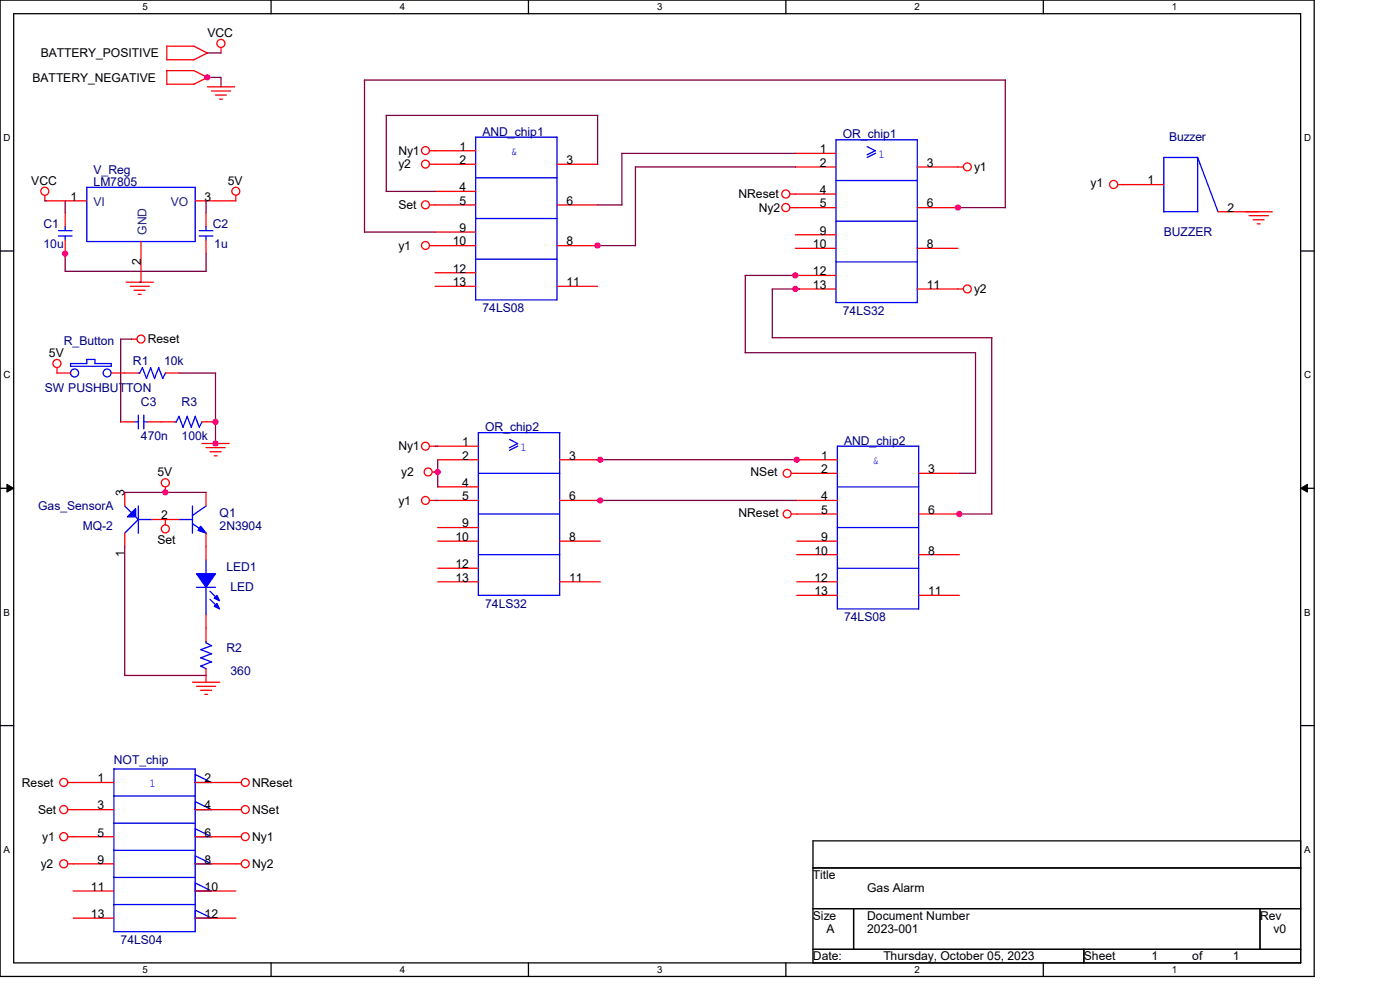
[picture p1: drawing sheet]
<svg xmlns="http://www.w3.org/2000/svg" width="420mm" height="297mm" viewBox="0 0 420 297" stroke-linecap="round" stroke-linejoin="round" font-family="sans-serif">
<path d="M0 0h394.3v292.7h-394.3zM4.1 4.1h386.1v284.5h-386.1z" fill="none" stroke="#000" stroke-width=".38"/>
<g fill="#fff">
<path d="M42.7 .5h1.6v3.2h-1.6z"/>
<path d="M42.7 289h1.6v3.3h-1.6z"/>
</g>
<path d="M81.3 0v4.1M81.3 288.6v4.1" fill="none" stroke="#000" stroke-width=".38"/>
<g fill="#fff">
<path d="M119.9 .5h1.6v3.2h-1.6z"/>
<path d="M119.9 289h1.6v3.3h-1.6z"/>
</g>
<path d="M158.5 0v4.1M158.5 288.6v4.1" fill="none" stroke="#000" stroke-width=".38"/>
<g fill="#fff">
<path d="M197.1 .5h1.7v3.2h-1.7z"/>
<path d="M197.1 289h1.7v3.3h-1.7z"/>
</g>
<path d="M235.8 0v4.1M235.8 288.6v4.1" fill="none" stroke="#000" stroke-width=".38"/>
<g fill="#fff">
<path d="M274.4 .5h1.6v3.2h-1.6z"/>
<path d="M274.4 289h1.6v3.3h-1.6z"/>
</g>
<path d="M313 0v4.1M313 288.6v4.1" fill="none" stroke="#000" stroke-width=".38"/>
<g fill="#fff">
<path d="M351.6 .5h1.6v3.2h-1.6z"/>
<path d="M351.6 289h1.6v3.3h-1.6z"/>
<path d="M1.1 39.7h2.1v3.2h-2.1z"/>
<path d="M391.2 39.7h2.1v3.2h-2.1z"/>
<path d="M1.1 110.8h2.1v3.2h-2.1z"/>
<path d="M391.2 110.8h2.1v3.2h-2.1z"/>
</g>
<path d="M0 75.2h4.1M390.2 75.2h4.1" fill="none" stroke="#000" stroke-width=".38"/>
<g fill="#fff">
<path d="M1.1 181.9h1.9v3.3h-1.9z"/>
<path d="M391.2 181.9h1.9v3.3h-1.9z"/>
</g>
<path d="M0 146.3h4.1M390.2 146.3h4.1" fill="none" stroke="#000" stroke-width=".38"/>
<path d="M2.1 145.2l2 1.1-2 1.2zM390.2 146.3l2-1.1v2.3z" fill="#000" stroke="#000" stroke-width=".3"/>
<g fill="#fff">
<path d="M1 253h2v3.3h-2z"/>
<path d="M391.2 253h1.9v3.3h-1.9z"/>
</g>
<path d="M0 217.5h4.1M390.2 217.5h4.1M243.9 252h146.3v36.6h-146.3zM243.9 260.1h146.3M243.9 272.3h146.3M256.1 272.3v12.2M378 272.3v12.2M243.9 284.5h146.3M325.2 284.5v4.1" fill="none" stroke="#000" stroke-width=".38"/>
<g fill="none" stroke="#f00" stroke-width=".38">
<path d="M50 13.8h8.2l4.1 2.1-4.2 2M50 13.8v4.1h8.2M66.3 14.3v1.6M62.2 26h8.2M62.2 23.2l-4.1 2.1M62.3 23.2l-4.1-2-8.2-.1v4.1h8.2M63.5 27.3h5.7M64.6 28.5h3.3M65.9 29.7h.8M13.5 58.5v1.7M70.7 58.5v1.7h-12.2M128.9 45.2h13.8"/>
<path d="M128.9 49.2h13.8M130.5 57.4h12.2M167.1 49.2h12.2M237 58.2h13.8M238.6 50h12.2M238.6 46h12.2M275.2 50h13.8M335.3 55.3h13.8M13.8 60.2h12.2M19.6 63.8v4.1M19.6 72v4M42.3 72.4v12.2"/>
<path d="M61.8 63.8v4.1M61.8 72v4M128.9 61.4h13.8M128.9 73.6h13.8M130.5 69.6h12.2M167.1 61.4h12.2M167.1 73.6h12.2M237 62.2h13.8M238.6 70.4h12.2M238.6 74.4h12.2M275.2 62.2h12.2M275.2 74.4h12.2"/>
<path d="M365.4 63.5h16.3M374.7 64.6h5.8M375.9 65.9h3.3M377.2 67.1h.8M37.8 84.6h8.2M39.1 85.8h5.7M40.2 87h3.3M41.5 88.2h.8M130.5 85.8h12.2M130.5 81.7h12.2M167.1 85.8h12.2M238.6 86.6h12.2"/>
<path d="M238.6 82.5h12.2M275.2 86.6h13.8M17.1 110.2v1.6h4.1M33.4 111.8h8.1M39.4 101.6h1.7M49.6 111.8h4.1M36.2 126.4h4.1M44.3 126.4h8.2M60.6 132.9h8.1M60.6 126.4h4M61.8 134.2h5.8M63 135.4h3.3"/>
<path d="M64.3 136.6h.8M128.9 133.7h1.7M131.3 133.7h12.2M131.3 137.8h12.2M167.9 137.8h12.2M239 137.8h12.2M37.4 147.6v4M37.4 159.8v4M45.6 155.7h8.1M49.6 145.9v1.7M49.6 155.7v1.6M61.8 147.6v4"/>
<path d="M61.8 159.8v8.1M128.9 150h1.7M129.7 141.5h1.7M131.3 150h12.2M131.3 145.9h12.2M131.3 158.1h12.2M167.9 150h12.2M237.4 141.9h13.8M237.4 154.1h13.8M239 150h12.2M275.6 141.9h12.2M275.6 154.1h12.2"/>
<path d="M131.3 162.2h12.2M131.3 174.4h12.2M131.3 170.3h12.2M167.9 162.2h12.2M167.9 174.4h12.2M239 162.2h12.2M239 166.2h12.2M239 174.4h12.2M239 178.4h12.2M275.6 166.2h12.2M275.6 178.4h12.2M61.8 184.1v8.2"/>
<path d="M57.7 204.5h8.2M59 205.7h5.7M60.2 206.9h3.3M61.4 208.1h.9M61.8 200.4v4.1M20.4 234.5h13.8M58.5 234.5h13.9M20.4 258.9h13.8M20.4 250.8h13.8M20.4 242.7h13.8M58.5 258.9h13.9M58.5 250.8h13.9"/>
<path d="M58.5 242.7h13.9M22 267h12.2M22 275.2h12.2M58.5 267h12.2M58.5 275.2h12.2"/>
<circle cx="66.3" cy="13" r="1.21"/>
<circle cx="13.4" cy="57.3" r="1.21"/>
<circle cx="70.7" cy="57.3" r="1.19"/>
<circle cx="127.6" cy="49.2" r="1.19"/>
<circle cx="127.6" cy="45.1" r="1.19"/>
<circle cx="235.7" cy="58.1" r="1.21"/>
<circle cx="290.2" cy="50" r="1.19"/>
<circle cx="334.1" cy="55.3" r="1.21"/>
<circle cx="127.6" cy="73.6" r="1.19"/>
<circle cx="127.6" cy="61.4" r="1.19"/>
<circle cx="235.7" cy="62.2" r="1.21"/>
<circle cx="290.2" cy="86.6" r="1.19"/>
<circle cx="17.1" cy="108.9" r="1.21"/>
<circle cx="42.3" cy="101.6" r="1.19"/>
<circle cx="127.6" cy="133.7" r="1.19"/>
<circle cx="49.6" cy="144.7" r="1.21"/>
<circle cx="49.6" cy="158.5" r="1.21"/>
<circle cx="127.6" cy="150" r="1.19"/>
<circle cx="128.4" cy="141.5" r="1.19"/>
<circle cx="236.1" cy="154.1" r="1.19"/>
<circle cx="236.1" cy="141.9" r="1.19"/>
<circle cx="19.1" cy="234.5" r="1.21"/>
<circle cx="73.6" cy="234.5" r="1.19"/>
<circle cx="19.1" cy="258.9" r="1.21"/>
<circle cx="19.1" cy="242.6" r="1.21"/>
<circle cx="19.1" cy="250.8" r="1.21"/>
<circle cx="73.6" cy="242.6" r="1.19"/>
<circle cx="73.6" cy="258.9" r="1.19"/>
<circle cx="73.6" cy="250.8" r="1.19"/>
</g>
<g fill="none" stroke="#00f" stroke-width=".38">
<path d="M26 56.1h32.5v16.3h-32.5zM142.7 53.3h24.4M250.8 41.9h24.4M250.8 41.9v48.8M250.8 54.1h24.4M260.1 43.9l2.5 1.3M262.6 45.2l-2.5 1.2M262.6 45.9l-2.5 1.3M275.2 41.9v48.8M359.3 47.2h-10.2v16.3M359.3 47.2v16.3h-10.2M359.3 47.2l6.1 16.3"/>
<path d="M17.5 70.7h4.1M17.5 69.1h4.1M19.6 67.9v1.2M19.6 70.7v1.3M59.8 70.7h4.1M59.8 69.1h4.1M61.8 67.9v1.2M61.8 70.7v1.3M142.7 65.5h24.4M142.7 77.7h24.4M250.7 66.3h24.5M250.8 78.5h24.4"/>
<path d="M142.7 89.9h24.4M142.7 89.9v-48.8h24.4v48.8M250.7 90.7h24.5M21.2 108.9v.9h12.2v-.9M28.4 109h5M28.5 107.7h-2.5v1.3h-4.9M28.5 107.7v1.3M41.5 111.8h.4l.9-1.6 1.2 3.3M45.2 110.2l1.2 3.3M45.2 110.2l-1.3 3.2M47.6 110.2l1.3 3.3M47.6 110.2l-1.2 3.2"/>
<path d="M49.7 111.8l-.9 1.6M40.3 126.4h1.2M41.5 124.4v4.1M43.1 124.4v4.1M43.1 126.4h1.3M52.5 126.4h.4M53.7 124.8l1.2 3.3M53.7 124.8l-.8 1.6M56.1 124.8l1.3 3.3M56.2 124.8l-1.3 3.3M58.5 124.8l1.3 3.3M58.6 124.8l-1.2 3.3"/>
<path d="M60.6 126.4l-.8 1.7M143.5 129.7h24.4v48.8M143.5 129.6v48.8M152.9 131.7l2.4 1.3M155.3 132.9l-2.5 1.3M155.3 133.7l-2.4 1.3M37.4 151.6l2.1 2.1M40.7 154.9l.8 .8M41.4 155.7h4.2M41.5 151.6v8.2M41.5 155.7l-4.1 4.1M53.6 155.7h4.1"/>
<path d="M57.7 156.9l4.1 2.9M57.7 151.6v8.2M61.8 151.6l-4.1 2.9M143.5 154.1h24.4M143.5 141.9h24.4M251.2 158.1h24.4M251.2 145.9h24.4M58.9 176h5.7M61.8 167.9v4.1M61.8 176v8.2M63 177.2l2.5 2.5M63 179.6l2.5 2.5"/>
<path d="M143.5 178.4h24.4M143.5 166.2h24.4M251.2 170.3h24.4M60.2 194.7l3.3 1.3M60.2 197.1l3.3 1.3M60.2 199.6l1.6 .8M61.8 192.3v.4l1.7 .8M63.5 193.5l-3.3 1.2M63.5 195.9l-3.3 1.3M63.5 198.4l-3.3 1.2M251.2 182.5h24.4M251.2 182.5v-48.8h24.4v48.8"/>
<path d="M34.2 230.5h24.4l-.1 48.8M34.2 230.4v48.8M34.2 238.6h24.4M58.5 232.1l5 2.4h-5zM34.1 246.7h24.4M34.2 254.8h24.4M58.5 240.2l5 2.5h-5zM58.5 248.4l5 2.4h-5zM58.5 256.5l5 2.4h-5zM34.1 279.2h24.4M34.1 263h24.4M34.2 271.1h24.4"/>
<path d="M58.5 264.6l5 2.4h-5zM58.5 272.8l5 2.4h-5z"/>
<circle cx="22.4" cy="111.8" r="1.21"/>
<circle cx="32.1" cy="111.8" r="1.19"/>
</g>
<g fill="#00f" stroke="#00f" stroke-width=".38">
<path d="M40.7 152.4v2.5h-2.5z"/>
<path d="M60.2 157.7l1.6 2.1-2.4-.8z"/>
<path d="M59 172h5.6l-2.8 4z" fill-rule="evenodd"/>
<path d="M64.3 181.7l.8-.8 .8 1.6z" fill-rule="evenodd"/>
<path d="M65.1 178.4l.8 1.7-1.6-.8z" fill-rule="evenodd"/>
</g>
<g fill="none" stroke="#800040" stroke-width=".38">
<path d="M62.2 15.9h4.1M61.4 23.2h4.9v2.8M109.3 24h192.3M109.3 24v45.6M179.3 34.6v14.7M179.3 34.6h-63.4v22.8h14.7M301.6 24v38.2M186.6 45.9v15.5h-7.3M186.6 46h52M238.6 50h-48l.1 23.6h-11.8M13.5 60.2h.4M19.6 60.2v3.7"/>
<path d="M19.6 75.6v5.8M61.8 60.2v3.7M61.8 76v5.4M109.3 69.6h21.3M287 62.2h14.6M19.6 81.3h42.2M41.9 84.6h.4M223.5 82.5h15.5M223.6 82.5v23.2M239.8 86.6h-8.2l.1 14.7 65.8-.1M39.5 101.6h-3.3v24.9M53.7 111.8h10.9v21.6"/>
<path d="M223.5 105.7h69.2v36.2M297.5 101.2v52.9M130.5 133.7h.8M131.3 137.8v8.2M178.9 137.8h61M37.4 147.6h24.4M130.5 150h.8M178.9 150h60.2M287.4 154.1h10.2M287.8 141.9h4.9M37.4 163.8v38.7M37.4 202.4h24.4"/>
</g>
<g fill="#f0f" stroke="#f0f" stroke-width=".38">
<circle cx="62.2" cy="23.2" r=".78"/>
<circle cx="19.5" cy="76" r=".78"/>
<circle cx="49.6" cy="147.6" r=".78"/>
<circle cx="64.7" cy="132.9" r=".8"/>
<circle cx="179.2" cy="73.6" r=".8"/>
<circle cx="287.3" cy="62.2" r=".78"/>
<circle cx="239" cy="137.8" r=".78"/>
<circle cx="180.1" cy="150" r=".78"/>
<circle cx="64.7" cy="126.4" r=".8"/>
<circle cx="180.1" cy="137.8" r=".78"/>
<circle cx="131.3" cy="141.5" r=".78"/>
<circle cx="238.6" cy="82.5" r=".78"/>
<circle cx="287.8" cy="154.1" r=".78"/>
<circle cx="238.6" cy="86.6" r=".78"/>
</g>
<g font-size="3.6">
<text x="62.2" y="11">VCC</text>
<text x="12.2" y="17.1">BATTERY_POSITIVE</text>
<text x="9.8" y="24.4">BATTERY_NEGATIVE</text>
<text x="119.5" y="46.4">Ny1</text>
<text x="137.8" y="45.1">1</text>
<text x="245.9" y="45.9">1</text>
<text x="119.5" y="50.5">y2</text>
<text x="137.8" y="49.2">2</text>
<text x="169.9" y="49.2">3</text>
<text x="245.9" y="50">2</text>
<text x="278" y="50">3</text>
<text x="292.2" y="51.3">y1</text>
<text x="9.4" y="55.3">VCC</text>
<text x="68.3" y="55.3">5V</text>
<text x="137.8" y="57.3">4</text>
<text x="221.5" y="59.4">NReset</text>
<text x="245.9" y="58.1">4</text>
<text x="327.2" y="56.1">y1</text>
<text x="344.3" y="55.3">1</text>
<text x="21.2" y="60.2">1</text>
<text x="61.4" y="60.2">3</text>
<text x="119.5" y="62.7">Set</text>
<text x="137.8" y="61.4">5</text>
<text x="169.9" y="61.4">6</text>
<text x="227.6" y="63.5">Ny2</text>
<text x="245.9" y="62.2">5</text>
<text x="278" y="62.2">6</text>
<text x="368.2" y="63.4">2</text>
<text x="137.8" y="69.5">9</text>
<text x="245.9" y="70.3">9</text>
<text x="119.5" y="74.8">y1</text>
<text x="135.8" y="73.6">10</text>
<text x="169.9" y="73.6">8</text>
<text x="243.9" y="74.4">10</text>
<text x="278" y="74.4">8</text>
<text x="42.2" y="79.5" transform="rotate(-90 42.2 79.5)">2</text>
<text x="135.8" y="81.7">12</text>
<text x="243.9" y="82.5">12</text>
<text x="135.8" y="85.8">13</text>
<text x="169.9" y="85.8">11</text>
<text x="243.9" y="86.6">13</text>
<text x="278" y="86.6">11</text>
<text x="292.2" y="87.8">y2</text>
<text x="14.7" y="106.9">5V</text>
<text x="44.3" y="102.9">Reset</text>
<text x="119.5" y="135">Ny1</text>
<text x="138.6" y="133.7">1</text>
<text x="138.6" y="137.8">2</text>
<text x="170.7" y="137.8">3</text>
<text x="246.3" y="137.8">1</text>
<text x="47.2" y="142.7">5V</text>
<text x="120.4" y="142.7">y2</text>
<text x="225.2" y="142.7">NSet</text>
<text x="246.3" y="141.8">2</text>
<text x="278.4" y="141.8">3</text>
<text x="37.4" y="148.8" transform="rotate(-90 37.4 148.8)">3</text>
<text x="138.6" y="145.9">4</text>
<text x="138.6" y="149.9">5</text>
<text x="170.7" y="149.9">6</text>
<text x="246.3" y="149.9">4</text>
<text x="48.4" y="155.7">2</text>
<text x="119.5" y="151.2">y1</text>
<text x="221.5" y="154.9">NReset</text>
<text x="246.3" y="154">5</text>
<text x="278.4" y="154">6</text>
<text x="138.6" y="158.1">9</text>
<text x="37.4" y="166.8" transform="rotate(-90 37.4 166.8)">1</text>
<text x="47.2" y="163">Set</text>
<text x="136.6" y="162.1">10</text>
<text x="170.7" y="162.1">8</text>
<text x="244.3" y="166.2">10</text>
<text x="246.3" y="162.1">9</text>
<text x="278.4" y="166.2">8</text>
<text x="136.6" y="170.3">12</text>
<text x="136.6" y="174.3">13</text>
<text x="170.7" y="174.3">11</text>
<text x="244.3" y="174.3">12</text>
<text x="244.3" y="178.4">13</text>
<text x="278.4" y="178.4">11</text>
<text x="6.6" y="235.8">Reset</text>
<text x="29.3" y="234.5">1</text>
<text x="61.4" y="234.5">2</text>
<text x="75.6" y="235.8">NReset</text>
<text x="11.4" y="243.9">Set</text>
<text x="29.3" y="242.6">3</text>
<text x="61.4" y="242.6">4</text>
<text x="75.6" y="243.9">NSet</text>
<text x="29.3" y="250.7">5</text>
<text x="61.4" y="250.7">6</text>
<text x="12.7" y="252">y1</text>
<text x="75.6" y="252">Ny1</text>
<text x="12.2" y="260.1">y2</text>
<text x="29.3" y="258.9">9</text>
<text x="61.4" y="258.9">8</text>
<text x="75.6" y="260.1">Ny2</text>
<text x="243.9" y="263.4">Title</text>
<text x="27.3" y="267">11</text>
<text x="61.4" y="267">10</text>
<text x="260.1" y="267.5">Gas Alarm</text>
<text x="27.3" y="275.1">13</text>
<text x="61.4" y="275.1">12</text>
<text x="243.9" y="275.6">Size</text>
<text x="260.1" y="275.6">Document Number</text>
<text x="378" y="275.6">Rev</text>
<text x="247.9" y="279.7">A</text>
<text x="260.1" y="279.7">2023-001</text>
<text x="382" y="279.7">v0</text>
<text x="243.9" y="287.8">Date:</text>
<text x="265" y="287.8">Thursday, October 05, 2023</text>
<text x="325.1" y="287.8">Sheet</text>
<text x="345.5" y="287.8">1</text>
<text x="357.7" y="287.8">of</text>
<text x="369.9" y="287.8">1</text>
</g>
<g font-size="3.6" fill="#000080">
<text x="144.7" y="40.7">AND_chip1</text>
<text x="252.8" y="41.5">OR_chip1</text>
<text x="350.8" y="42.3">Buzzer</text>
<text x="28.1" y="52.1">V_Reg</text>
<text x="28.1" y="55.7">LM7805</text>
<text x="13" y="68.3">C1</text>
<text x="63.8" y="68.3">C2</text>
<text x="349.1" y="70.8">BUZZER</text>
<text x="13" y="74.4">10u</text>
<text x="64.3" y="74.4">1u</text>
<text x="144.7" y="93.5">74LS08</text>
<text x="252.8" y="94.3">74LS32</text>
<text x="19.1" y="103.3">R_Button</text>
<text x="39.9" y="109.4">R1</text>
<text x="49.2" y="109.4">10k</text>
<text x="13.5" y="117.5">SW PUSHBUTTON</text>
<text x="42.3" y="121.6">C3</text>
<text x="54.5" y="121.6">R3</text>
<text x="42.3" y="131.7">470n</text>
<text x="54.5" y="131.7">100k</text>
<text x="145.5" y="129.3">OR_chip2</text>
<text x="253.2" y="133.3">AND_chip2</text>
<text x="11.4" y="152.9">Gas_SensorA</text>
<text x="65.9" y="154.9">Q1</text>
<text x="24.8" y="159">MQ-2</text>
<text x="65.9" y="159">2N3904</text>
<text x="67.9" y="171.2">LED1</text>
<text x="69.1" y="177.2">LED</text>
<text x="145.5" y="182.1">74LS32</text>
<text x="253.2" y="186.2">74LS08</text>
<text x="67.9" y="195.5">R2</text>
<text x="69.1" y="202.4">360</text>
<text x="34.2" y="228.9">NOT_chip</text>
<text x="36.2" y="282.9">74LS04</text>
</g>
<g font-size="3.6" fill="#00f">
<text x="153.2" y="46.4">&amp;</text>
<text x="263.4" y="47.2">1</text>
<text x="156.1" y="135">1</text>
<text x="261.7" y="139.1">&amp;</text>
<text x="44.7" y="235.8">1</text>
</g>
<g font-size="3.6" fill="#004080">
<text x="28.1" y="61.8">VI</text>
<text x="51.3" y="61.8">VO</text>
<text x="44" y="70.4" transform="rotate(-90 44 70.4)">GND</text>
</g>
<g font-size="2.9">
<text x="42.7" y="3.1">5</text>
<text x="119.9" y="3.1">4</text>
<text x="197.1" y="3.1">3</text>
<text x="274.4" y="3.1">2</text>
<text x="351.6" y="3.1">1</text>
<text x="1.1" y="42.3">D</text>
<text x="391.2" y="42.3">D</text>
<text x="1.1" y="113.4">C</text>
<text x="391.2" y="113.4">C</text>
<text x="1.1" y="184.5">B</text>
<text x="391.2" y="184.5">B</text>
<text x="1.1" y="255.7">A</text>
<text x="391.2" y="255.7">A</text>
<text x="42.7" y="291.6">5</text>
<text x="119.9" y="291.6">4</text>
<text x="197.1" y="291.6">3</text>
<text x="274.4" y="291.6">2</text>
<text x="351.6" y="291.6">1</text>
</g>
</svg>
